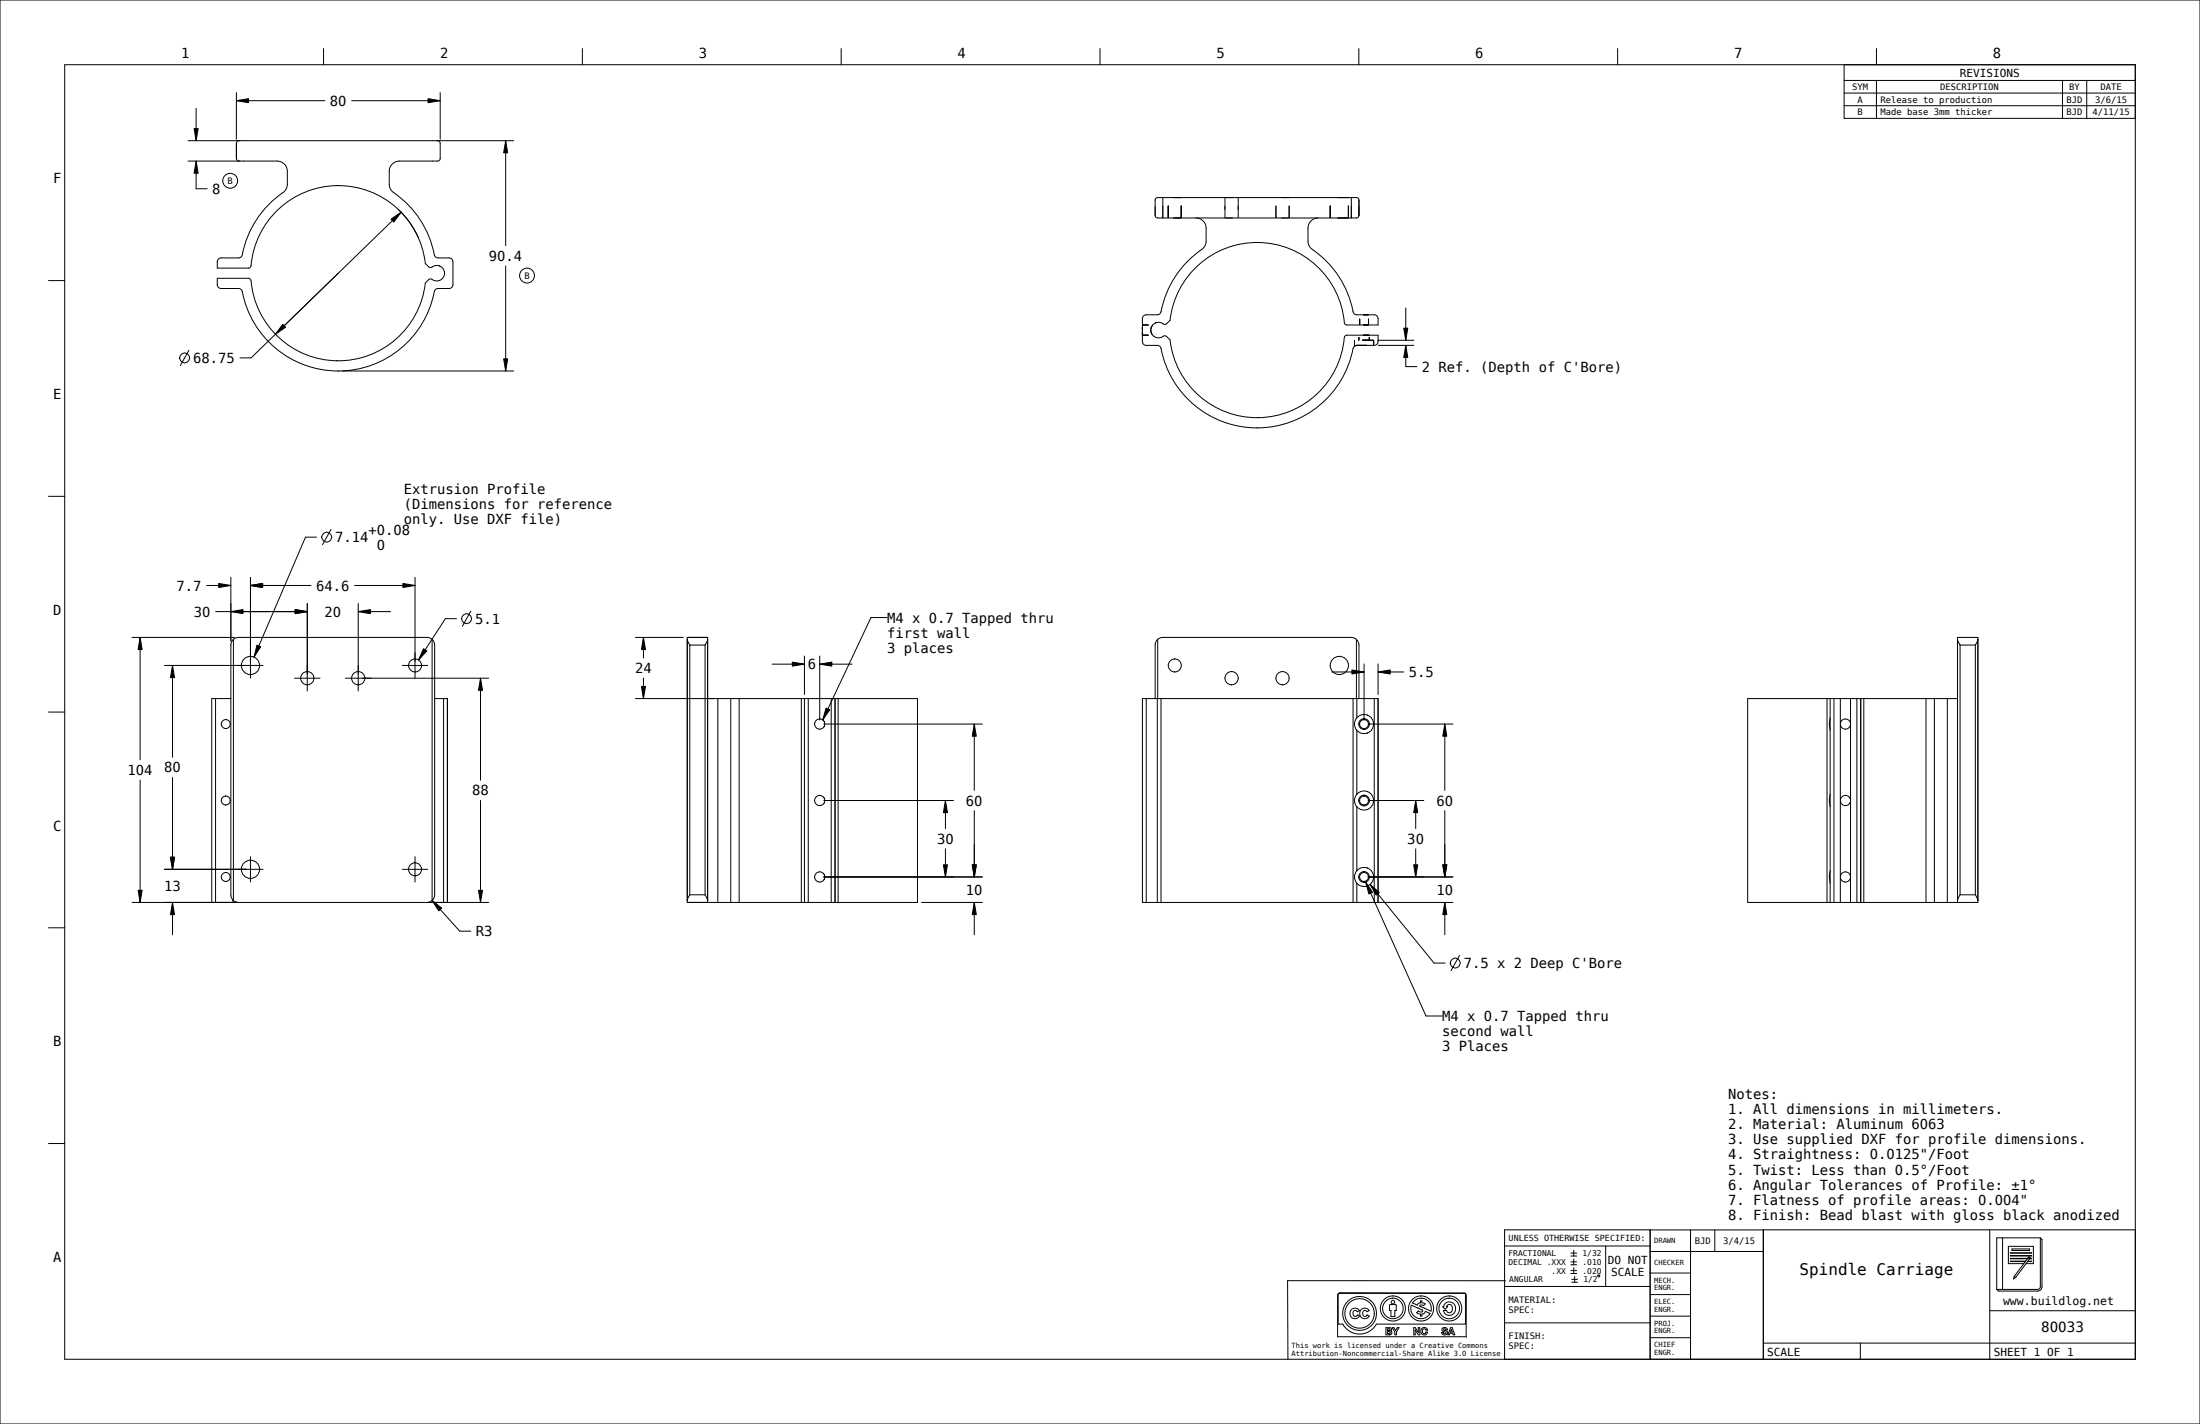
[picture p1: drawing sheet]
<svg xmlns="http://www.w3.org/2000/svg" width="864mm" height="559mm" viewBox="0 0 864 559" stroke-linecap="round" stroke-linejoin="round" font-family="sans-serif">
<g fill="none" stroke="#000" stroke-width=".39">
<path d="M0 0h863.6v558.8h-863.6zM127 19v6.4M228.6 19v6.4M330.2 19v6.4M431.8 19v6.4M533.4 19v6.4M635 19v6.4M736.6 19v6.4M25.4 25.4h812.8v508h-812.8zM92.8 39.5l4.8-.8v1.6zM92.8 36.3v18.3M92.8 39.5h34.7"/>
<path d="M138.1 39.5h34.7M168 38.7l4.8 .8-4.8 .8zM172.8 36.3v18.3M723.9 25.4v21h114.3M723.9 31.6h114.3M723.9 36.5h114.3M736.6 31.6v14.8M809.6 31.6v14.8M819.1 31.6v14.8M73.8 55.2h127.9M76.2 50.4h1.6l-.8 4.8zM77 42.5v12.7"/>
<path d="M93.8 55.2l-.7 .3-.3 .7v6l.3 .7 .7 .3M171.8 55.2l.7 .3 .3 .7v6l-.6 .9-15.4 .1a4 4 0 0 0-4 4v5.6l.9 2a39.8 39.8 0 0 1 16.9 25.6l.9 .8 5.3 .1 .7 .5 .3 .9v9l-.3 .9-.7 .5-4.8 .1-1.1 .5a47.2 47.2 0 0 1-6.7 15.6 38.4 38.4 0 0 1-39.7 15.4 38.4 38.4 0 0 1-29.5-30.7l-.6-.6-.8-.2-7.3-.1-.9-.9-.1-3h12.2l.9 .6a34.4 34.4 0 0 0 33.7 31.8 34.4 34.4 0 0 0 34.9-30.5l1.9-1.7a4 4 0 0 0 4.4 .2 3.1 3.1 0 0 0 .4-4.4 3.1 3.1 0 0 0-4.4-.2l-.7-.1-1.6-1.5a34.4 34.4 0 0 0-34.9-30.6 34.4 34.4 0 0 0-33.7 31.9l-.9 .5h-12.2l.1-3 .9-.9 7.3-.1 .8-.2 .6-.6a39.8 39.8 0 0 1 16.9-25.6l.9-2v-5.6a4 4 0 0 0-4-4h-35M198.5 55.2l.8 4.8h-1.6zM198.5 55.2v41.2M723.9 41.5h114.3M77 63.2l.8 4.8h-1.6zM77 63.2v10.9h4.4M453.7 77.8l.8-.3h78l.7 .3 .3 .7v6l-.3 .7-.7 .3h-78l-.8-.3-.2-.7v-6zM456.5 77.5v8M480.9 77.5v8M486.1 77.5v8M530.5 77.5v8"/>
<path d="M153.5 86l4-2.7-2.9 3.9zM156.3 82.2a34.4 34.4 0 0 1 7.9 11.1M157.5 83.3l-58.9 57.1h-4.4M458.6 80.7v4.8M463.7 80.7v4.8M469.5 85.5a4 4 0 0 1 4 4l-.1 5.7-.9 2a39.8 39.8 0 0 0-16.9 25.5l-.9 .8-5.2 .1-.8 .5-.2 .9v9l.2 .9 .8 .6h4.8l1.1 .5a47.2 47.2 0 0 0 6.7 15.6 38.4 38.4 0 0 0 39.7 15.4 38.4 38.4 0 0 0 29.5-30.6l.5-.6 .8-.3M500.9 80.7v4.8M506.1 80.7v4.8M517.5 85.5a4 4 0 0 0-4 4v5.7l.9 2a39.8 39.8 0 0 1 16.9 25.5l.5 .6 .8 .2 7.3 .1 1 1 .1 2.9h-12.3l-.9-.5a34.4 34.4 0 0 0-33.7-31.8 34.4 34.4 0 0 0-34.8 30.5l-2 1.6a4.1 4.1 0 0 0-4.2-.3 3.1 3.1 0 0 0-.7 4.5 3.1 3.1 0 0 0 4.6 .3h.7l1.6 1.6a34.4 34.4 0 0 0 34.8 30.5 34.4 34.4 0 0 0 33.7-31.8l.9-.6h12.3l-.1 3-1 1h-7.3M522.2 80.7v4.8M529.3 80.7v4.8M19 110.1h6.4"/>
<path d="M198.5 104.4v41.2M74.1 137.5l-3.3 5.9M111 127.3l1.1 1.1-4 2.8zM448.5 127.5h2.4M448.5 131.5h2.4M451.7 129.5v.1M451.7 129.6h.1M451.7 129.6v.1M451.7 129.7h.1M451.8 129.8h.1M451.8 129.8v.3M451.8 130.1h.1"/>
<path d="M451.9 130.3h.1M451.9 130.4h.1M451.9 130.4v.1M451.9 130.5h.1M452 130.6v.1M452 130.7h.1M452 130.8h.1M452.1 130.9h.1M452.1 130.9v.1M452.1 131h.1M452.2 131.1h.1M452.2 127.9l-.4 1"/>
<path d="M452.2 131.2l.1 .1M452.3 131.3h.1M452.3 131.3l.1 .1M452.5 127.5l-.2 .3M531.7 133.5l.1 2.3M531.8 135.8h.1M531.9 135.7h.1M532 135.7h-.1M532 135.7h.1M532.1 135.6l-.1 .1M532.1 135.6h.1M532.2 135.6h-.1"/>
<path d="M532.2 135.6h.1M532.3 135.6h.1M532.4 135.5h.1M532.5 135.5h-.1M532.5 135.5h.1M532.6 135.5h.1M533.4 132.3v1.2M533.7 125.1v2.4M534.7 133.5h4.5v2M537.2 125.1v2.4M537.6 132.3v1.2M540.8 133.5h14.2"/>
<path d="M541 135.5h14M551 128.8h1.6l-.8 4.7zM551.8 135.5l.8 4.8h-1.6zM551.8 120.8v12.7M551.8 135.5v8.4h4.4M134.4 145.6h67.3M197.7 140.8h1.6l-.8 4.8zM19 194.8h6.4M124.3 210.8h-4.4l-20.2 47.1M129.9 207.8l-3.3 6M81.1 229.8h9.5M85.9 229l4.7 .8-4.7 .7z"/>
<path d="M90.6 226.6v24.9M98.3 229.8l4.8-.8v1.5zM98.3 226.6v39.6M98.3 229.8h23.8M115.9 239.2l4.7 .8-4.7 .8zM120.6 236.8v34.5M139.2 229.8h23.7M140.6 236.8v34.5M158.2 229l4.7 .8-4.7 .7zM162.9 226.6v39.6M184.8 239.8l-3.3 6M51.8 250.1h40.2"/>
<path d="M55 250.1l.8 4.8h-1.6zM55 250.1v48.1M84.7 240h35.9M90.6 240l4.8-.8v1.6zM91.6 250.9l2-.8h74l2 .8M91.6 250.9l-.6 .8-.4 1.4v98l.4 1.5 .6 .8M91.6 250.9v102.5M100.9 253.2l1.4 .6-2.6 4.1zM140.6 240l4.8-.8v1.6zM140.6 240h12.7M166.2 254.6l1.4 .8-3.3 3.6zM169.6 250.9l.6 .8 .4 1.4v98l-.4 1.5-.6 .8"/>
<path d="M169.6 250.9v102.5M179.2 242.8h-4.4l-10.5 16.2M249.4 250.1h18.8M252.6 250.1l.8 4.8h-1.6zM252.6 250.1v8.1M269.8 250.9l1 2.2M270.8 253.1v98M270.8 253.1h6M276.8 253.1v98M277.8 250.9l-1 2.2M311 259.8l4.8 .8-4.8 .8zM315.8 257.4v15.1"/>
<path d="M321.8 257.4v25.1M454.5 250.9l-.7 .8-.3 1.4v21M454.5 250.9l2-.8h74l2 .8M454.5 250.9v23.2M532.5 250.9l.8 1.2 .2 1v21M532.5 250.9v23.2M768.4 250.9l1 2.2M769.4 253.1h6M769.4 253.1v98M775.4 253.1v98M776.4 250.9l-1 2.2M19 279.4h6.4"/>
<path d="M64.5 261.1h38.9M67.7 261.1l.8 4.8h-1.6zM67.7 261.1v36.1M84.6 274.1v80M90.6 274.1h-7.5v80M115.5 266.1h10.3M157.8 261.1h10.2M170.6 274.1h5v80M174.1 274.1v80M188.6 266.1l.8 4.8h-1.6zM188.6 266.1v40.1M191.8 266.1h-56.3"/>
<path d="M249.4 274.1h110.8v80h-90.4v-104h8v104M251.8 269.4h1.6l-.8 4.7zM252.6 266.1v8M281.8 274.1v80M286.9 274.1v80M290.2 274.1v80M303.1 260.6h12.7M314.6 274.1v80M315.8 274.1v80M317.3 274.1v80M321.8 260.6l4.7-.8v1.6zM321.8 260.6h12.7"/>
<path d="M326.3 274.1v80M327.8 274.1v80M329 274.1v80M450 274.1v80M454.3 274.1v80M455.8 274.1v80M522.8 263.7h12.7M530.7 262.9l4.8 .8-4.8 .8zM531.1 274.1v80M532.6 274.1v7.6M535.5 260.5v22M539.5 274.1v80"/>
<path d="M541 263.7l4.7-.8v1.6zM541 260.5v12M541 263.7h10.1M717.2 274.1v80M718.4 274.1v80M719.9 274.1v80M722.4 274.1v80M726.4 274.1v80M728.9 274.1v80M730.4 274.1v80M731.6 274.1v80M756 274.1v80"/>
<path d="M759.3 274.1v80M764.4 274.1v80M768.4 274.1h-82.4v80h90.4v-104h-8v104M323.4 284.1h62.2M382.5 284.1l.7 4.8h-1.5zM382.5 284.1v26.1M532.6 281.7a3.7 3.7 0 0 0 0 4.9M532.6 281.7a3.7 3.7 0 0 1 5.4-.3 3.7 3.7 0 0 1 0 5.4 3.7 3.7 0 0 1-5.4-.2M532.6 286.6v25.1M537 284.1h33.3M567.1 284.1l.8 4.8h-1.5zM567.1 284.1v26.1"/>
<path d="M718.4 281.7l-.3 2.4 .3 2.5M726.4 283.9a2 2 0 0 0-2-1.8 2 2 0 0 0-2 1.8M726.4 284.4a2 2 0 0 1-2 1.7 2 2 0 0 1-2-1.7M55 306.1v48M67.7 305.1v36M188.6 314.1v40M323.4 314.1h50.9M371.1 314.1l.8 4.8h-1.6zM371.1 314.1v11.1M382.5 318.1v26M532.6 311.7a3.7 3.7 0 0 0 0 4.9M532.6 311.7a3.7 3.7 0 0 1 5.4-.3 3.7 3.7 0 0 1 0 5.4 3.7 3.7 0 0 1-5.4-.2"/>
<path d="M532.6 316.6v25.1M537 314.1h21.9M555.7 314.1l.8 4.8h-1.6zM555.7 314.1v11.1M567.1 318.1v26M718.4 311.7l-.3 2.4 .3 2.5M726.4 313.9a2 2 0 0 0-2-1.8 2 2 0 0 0-2 1.8M726.4 314.4a2 2 0 0 1-2 1.7 2 2 0 0 1-2-1.7M66.9 336.4h1.6l-.8 4.7zM98.3 336v10.2M162.9 336v10.2M370.3 339.4h1.6l-.8 4.7z"/>
<path d="M371.1 333.1v11M381.7 339.4h1.5l-.7 4.7zM554.9 339.4h1.6l-.8 4.7zM555.7 333.1v11M566.4 339.4h1.5l-.8 4.7zM51.8 354.1h41.5M54.2 349.4h1.6l-.8 4.7zM64.5 341.1h38.9M67.7 354.1l.8 4.8h-1.6zM67.7 354.1v12.7M91.5 353.2v.9M91.6 353.4l2 .7h74l2-.7"/>
<path d="M92.9 354.1h.1M157.8 341.1h10.2M168 354.1h23.8M168.3 354.1h.1M169.6 353.4l3.8 3-1.2 1zM169.6 353.4l10.9 12h4.3M169.8 353.2v.9M187.8 349.4h1.6l-.8 4.7zM270.8 351.1l-1 2.3M270.8 351.1h6M276.8 351.1l1 2.3M323.4 344.1h62.2"/>
<path d="M361.7 354.1h23.9M382.5 354.1l.7 4.8h-1.5zM382.5 354.1v12.7M532.6 341.7a3.7 3.7 0 0 0 0 4.9M532.6 341.7a3.7 3.7 0 0 1 5.4-.3 3.7 3.7 0 0 1 0 5.4 3.7 3.7 0 0 1-5.4-.2M532.6 346.6v7.5M537 344.1h33.3M537.8 347l3.6 3.2-1.2 1zM537.8 347l25.1 30.9h4.4M541 354.1v-80h-92.5v80h121.8M567.1 354.1l.8 4.8h-1.5zM567.1 354.1v12.7"/>
<path d="M718.4 341.7l-.3 2.4 .3 2.5M726.4 343.9a2 2 0 0 0-2-1.8 2 2 0 0 0-2 1.8M726.4 344.4a2 2 0 0 1-2 1.7 2 2 0 0 1-2-1.7M769.4 351.1l-1 2.3M769.4 351.1h6M775.4 351.1l1 2.3M19 364.1h6.4M572.9 375l-3.3 5.9M19 448.7h6.4M590.6 489h57.2M630.3 489v15.8M647.7 499.6h15.9"/>
<path d="M647.7 491.1h44.5M647.7 482.6v50.8M647.8 482.6v50.8M663.6 482.6v50.8M673.1 482.6v8.5M692.2 482.6v50.8M781.1 482.6v50.8M786.1 485.7v20.3M789.2 491.6l8.3 .2zM789.2 492.7l8.3 .2zM789.8 490.1h6.9v.6h-6.9zM794.4 495.9h-6v-6.8h9.8v6.8h-2.9"/>
<path d="M795.1 494.9h-5.9l5.8 .2M796 493.8h-6.8l6.6 .2M796 494.9l1.5 .2h-1.6M796.1 493.6l.6 .4h.8l-.7-.2M800.9 485.7l-.2 19.9-.8 .4h-16.1M800.9 485.7l.7 .7v18.5l-.5 1.2-1.2 .5h-15.4l-.7-.6M800.9 485.7h-17.1v20.3M838.2 482.6h-247.6v50.8M525.4 507.6l.9-.3 48.8 .2 .4 .4 .1 .8-.1 15.9h-50.4v-16.1zM525.4 507.7l49.4-.1 .5 .5v11.5h-35l-1.5 1.9-2.1 1.4-2.5 .6-2.3-.2-2.7-1.3-2.1-2.4h-1.8zM530.5 513.9l1.5-.6 1.4 .7 .2 .3-.9 .5-.4-.5h-.7l-.5 .9 .1 .8 .4 .5h.7l.5-.5 .8 .4-.4 .6-1.5 .4-1.3-.6-.5-1.5zM534.3 513.9l1.4-.6 1.5 .7 .2 .3-.8 .5-.5-.5h-.7l-.5 1 .1 .8 .4 .4h.8l.4-.5 .9 .4-.5 .6-1.5 .4-1.3-.6-.4-1.5z"/>
<path d="M545.4 512.2v.1M547.8 511.9h-2.1l-.3 .3M547.8 511.9h.1M547.8 511.9l.3 .3v2.1h-.6v2.3h-1.5v-2.3h-.6v-2M554.5 511.3l1.8 .8 .5-.6 .8-.3v-.7h.6v.7l1.2 .5-.6 .7-1.1-.3-.3 .5M554.5 511.2v.1M554.5 511.2l1-1 1.2-.6 1.5-.1 1.4 .3 1.1 .8 .8 1.1 .3 1.4-.1 1.4-4.3-1.9M556.1 515.1l.1 .1M556.5 513.3l-2.5-1.1-.2 1.2a4 4 0 0 0 3 3.9 4 4 0 0 0 4.6-1.9l-1.9-.8-.5 .8-.8 .3v.8h-.6v-.8l-1.4-.5M556.5 513.3h.1M556.6 513.3l1.8 .8 .1 .4-.7 .4-1-.5-.7 .7M557.4 512.6h.1"/>
<path d="M567.3 511.5l.8-.5 1-.1 1 .3 .8 .6 .4 .9 .1 1.2-.4 1.1-.7 .7-1.9 .4-1.4-.8-.3-1.1h1.2l.3 .7 .9 .2 .7-.4 .3-.9-.2-1.4-.9-.5-.9 .3-.2 .6h.4l-1 .9-1-.9h.4zM590.6 519.1h57.2M590.6 504.8h57.2M591 502.6h-85.6l.2 30.9M647.7 516.5h15.9M647.7 508h15.9M781.1 514.4h57.1M790.7 500.9l5.7-7.6 .5 .3-5.7 7.7M790.7 500.9l.5 .4M790.7 500.9l-.3 1 .8-.6M544 521l2.1 .3 .1 .6-.3 .4 .5 .5-.3 .8-2.1 .2zM544.6 521.5h.9l.1 .5-1 .1z"/>
<path d="M544.6 522.6h1l.1 .5-1.1 .2zM545.3 522.6h.1M545.4 523.8h.1M546.5 521h.7l.6 1.1 .7-1.1h.7l-1.1 1.7v1.1h-.6v-1.1zM555 521h.6l1.1 1.9v-1.9h.6v2.8h-.6l-1.2-1.9v1.9h-.5zM555.5 521.9h.1M559.7 521.8l-.9-.3-.4 1 .6 .8h.5l.3-.5M559.7 521.8h.1M559.7 521.8l.6 .1-.5-.8-1.2-.1-.7 .6-.1 1 .4 .9 .9 .4 1.1-.6 .2-.6h-.6M559.8 522.7v.1M565.9 522.9h.1M566.2 521.2l1-.3 .8 .4 .2 .5h-.6l-.5-.4-.5 .3 1.6 .9v.6l-.3 .5-1 .2-.8-.5-.2-.5h.6l.5 .5 .7-.3-1.6-.9z"/>
<path d="M569.4 521h.6l1.1 2.8h-.7l-.2-.6h-1l-.2 .6h-.7zM569.7 521.7l.4 1h-.8zM569.7 521.7h.1M575.7 524.7h.1M647.7 524.9h15.9M692.2 527.1h146M730.3 527.1v6.3"/>
<circle cx="72.4" cy="140.4" r="1.95"/>
<circle cx="128.2" cy="210.8" r="1.95"/>
<circle cx="183.1" cy="242.8" r="1.95"/>
<circle cx="98.3" cy="261.1" r="3.6"/>
<circle cx="120.6" cy="266.1" r="2.6"/>
<circle cx="140.6" cy="266.1" r="2.6"/>
<circle cx="162.9" cy="261.1" r="2.55"/>
<circle cx="461.2" cy="261.1" r="2.55"/>
<circle cx="483.5" cy="266.1" r="2.6"/>
<circle cx="503.5" cy="266.1" r="2.6"/>
<circle cx="525.8" cy="261.1" r="3.6"/>
<circle cx="88.6" cy="284.1" r="1.75"/>
<circle cx="321.8" cy="284.1" r="2"/>
<circle cx="535.5" cy="284.1" r="1.75"/>
<circle cx="535.5" cy="284.1" r="2.1"/>
<circle cx="88.6" cy="314.1" r="1.75"/>
<circle cx="321.8" cy="314.1" r="2"/>
<circle cx="535.5" cy="314.1" r="1.75"/>
<circle cx="535.5" cy="314.1" r="2.1"/>
<circle cx="88.6" cy="344.1" r="1.75"/>
<circle cx="98.3" cy="341.1" r="3.6"/>
<circle cx="162.9" cy="341.1" r="2.55"/>
<circle cx="321.8" cy="344.1" r="2"/>
<circle cx="535.5" cy="344.1" r="1.75"/>
<circle cx="535.5" cy="344.1" r="2.1"/>
<circle cx="571.2" cy="377.9" r="1.95"/>
<circle cx="533.7" cy="515.4" r="5.8"/>
<circle cx="533.7" cy="515.4" r="6.6"/>
<circle cx="546.8" cy="511" r=".69"/>
<circle cx="546.8" cy="513.5" r="4.9"/>
<circle cx="546.8" cy="513.5" r="4"/>
<circle cx="557.8" cy="513.5" r="4.9"/>
<circle cx="568.9" cy="513.5" r="4"/>
<circle cx="568.9" cy="513.5" r="4.9"/>
</g>
<g fill="#000">
<path d="M92.8 39.5l4.8-.8v1.6zM168 38.7l4.8 .8-4.8 .8zM76.2 50.4h1.6l-.8 4.8zM198.5 55.2l.8 4.8h-1.6zM77 63.2l.8 4.8h-1.6zM153.5 86l4-2.7-2.9 3.9zM111 127.3l1.1 1.1-4 2.8zM551.8 135.5l.8 4.8h-1.6zM551 128.8h1.6l-.8 4.7zM197.7 140.8h1.6l-.8 4.8zM85.9 229l4.7 .8-4.7 .7zM98.3 229.8l4.8-.8v1.5z"/>
<path d="M158.2 229l4.7 .8-4.7 .7zM55 250.1l.8 4.8h-1.6zM90.6 240l4.8-.8v1.6zM100.9 253.2l1.4 .6-2.6 4.1zM115.9 239.2l4.7 .8-4.7 .8zM140.6 240l4.8-.8v1.6zM166.2 254.6l1.4 .8-3.3 3.6zM252.6 250.1l.8 4.8h-1.6zM67.7 261.1l.8 4.8h-1.6zM188.6 266.1l.8 4.8h-1.6zM251.8 269.4h1.6l-.8 4.7zM311 259.8l4.8 .8-4.8 .8z"/>
<path d="M321.8 260.6l4.7-.8v1.6zM530.7 262.9l4.8 .8-4.8 .8zM541 263.7l4.7-.8v1.6zM382.5 284.1l.7 4.8h-1.5zM567.1 284.1l.8 4.8h-1.5zM371.1 314.1l.8 4.8h-1.6zM555.7 314.1l.8 4.8h-1.6zM54.2 349.4h1.6l-.8 4.7zM66.9 336.4h1.6l-.8 4.7zM67.7 354.1l.8 4.8h-1.6zM169.6 353.4l3.8 3-1.2 1zM187.8 349.4h1.6l-.8 4.7z"/>
<path d="M370.3 339.4h1.6l-.8 4.7zM382.5 354.1l.7 4.8h-1.5zM381.7 339.4h1.5l-.7 4.7zM537.8 347l3.6 3.2-1.2 1zM554.9 339.4h1.6l-.8 4.7zM566.4 339.4h1.5l-.8 4.7zM567.1 354.1l.8 4.8h-1.5z"/>
</g>
<!-- layer: BALLOONS -->
<g fill="none" stroke="#000" stroke-width=".39">
<path d="M348.2 242.3h-6.3l-18.9 40.2M324.3 277.9l1.4 .6-2.7 4zM536.1 346.1l2.7 4-1.5 .7zM536.1 346.1l23.7 52.6h6.3M616.6 498.6h2.3M616.6 499.7h2.3M616.6 495.2h2.3M616.6 496.3h2.3M616.6 491.7h2.3M616.6 492.9h2.3M617.8 490.6v2.3M617.8 494v2.3"/>
<path d="M617.8 497.5v2.2M617 502h2.3M617 503.2h2.3M618.1 500.9v2.3M627.2 500.5l.6-.2 .2 .6-.6 .2z"/>
<circle cx="90.4" cy="70.9" r="2.92"/>
<circle cx="206.9" cy="108.1" r="2.92"/>
</g>
<path d="M324.3 277.9l1.4 .6-2.7 4zM536.1 346.1l2.7 4-1.5 .7z" fill="#000"/>
<text font-size="6.3" x="706.4" y="500.3">Spindle Carriage</text>
<text font-size="5.6" x="801.3" y="522.7">80033</text>
<g font-size="5.4">
<text x="71.1" y="22.7">1</text>
<text x="172.7" y="22.7">2</text>
<text x="274.3" y="22.7">3</text>
<text x="375.9" y="22.7">4</text>
<text x="477.5" y="22.7">5</text>
<text x="579.1" y="22.7">6</text>
<text x="680.7" y="22.7">7</text>
<text x="782.3" y="22.7">8</text>
<text x="129.5" y="41.5">80</text>
<text x="20.9" y="72">F</text>
<text x="83.3" y="76.1">8</text>
<text x="191.9" y="102.4">90.4</text>
<text x="75.8" y="142.4">68.75</text>
<text x="558.2" y="145.9">2 Ref. (Depth of C'Bore)</text>
<text x="20.9" y="156.6">E</text>
<text x="158.5" y="193.8">Extrusion Profile</text>
<text x="158.5" y="199.7">(Dimensions for reference</text>
<text x="144.7" y="209.8">+0.08</text>
<text x="158.5" y="205.7">only. Use DXF file)</text>
<text x="131.6" y="212.8">7.14</text>
<text x="148" y="215.7">0</text>
<text x="69.3" y="231.7">7.7</text>
<text x="124.1" y="231.7">64.6</text>
<text x="20.9" y="241.3">D</text>
<text x="76.1" y="242">30</text>
<text x="127.3" y="242">20</text>
<text x="186.5" y="244.8">5.1</text>
<text x="348.2" y="244.3">M4 x 0.7 Tapped thru</text>
<text x="348.2" y="250.3">first wall</text>
<text x="348.2" y="256.2">3 places</text>
<text x="317.1" y="262.6">6</text>
<text x="249.3" y="264.1">24</text>
<text x="553.1" y="265.7">5.5</text>
<text x="50.1" y="304.1">104</text>
<text x="64.4" y="303.1">80</text>
<text x="185.3" y="312.1">88</text>
<text x="379.2" y="316.1">60</text>
<text x="563.9" y="316.1">60</text>
<text x="20.9" y="325.9">C</text>
<text x="367.8" y="331.1">30</text>
<text x="552.4" y="331.1">30</text>
<text x="64.4" y="349.6">13</text>
<text x="379.2" y="351.1">10</text>
<text x="563.9" y="351.1">10</text>
<text x="186.8" y="367.4">R3</text>
<text x="574.6" y="379.9">7.5 x 2 Deep C'Bore</text>
<text x="566.1" y="400.7">M4 x 0.7 Tapped thru</text>
<text x="566.1" y="406.6">second wall</text>
<text x="20.9" y="410.6">B</text>
<text x="566.1" y="412.6">3 Places</text>
<text x="678.3" y="431.2">Notes:</text>
<text x="678.3" y="437.1">1. All dimensions in millimeters.</text>
<text x="678.3" y="443.1">2. Material: Aluminum 6063</text>
<text x="678.3" y="449">3. Use supplied DXF for profile dimensions.</text>
<text x="678.3" y="455">4. Straightness: 0.0125&quot;/Foot</text>
<text x="678.3" y="460.9">5. Twist: Less than 0.5°/Foot</text>
<text x="678.3" y="466.9">6. Angular Tolerances of Profile: ±1°</text>
<text x="678.3" y="472.9">7. Flatness of profile areas: 0.004&quot;</text>
<text x="678.3" y="478.8">8. Finish: Bead blast with gloss black anodized</text>
<text x="20.9" y="495.3">A</text>
</g>
<text font-size="4.5" x="786.3" y="512.2">www.buildlog.net</text>
<g font-size="4.3">
<text x="769.3" y="30.1">REVISIONS</text>
<text x="631.2" y="496.1">DO NOT</text>
<text x="632.5" y="500.9">SCALE</text>
<text x="693.7" y="532.2">SCALE</text>
<text x="782.6" y="532.2">SHEET 1 OF 1</text>
</g>
<g font-size="3.5">
<text x="727.1" y="35.3">SYM</text>
<text x="761.6" y="35.3">DESCRIPTION</text>
<text x="812.3" y="35.3">BY</text>
<text x="824.5" y="35.3">DATE</text>
<text x="729.2" y="40.3">A</text>
<text x="738.2" y="40.3">Release to production</text>
<text x="811.2" y="40.3">BJD</text>
<text x="822.4" y="40.3">3/6/15</text>
<text x="729.2" y="45.2">B</text>
<text x="738.2" y="45.2">Made base 3mm thicker</text>
<text x="811.2" y="45.2">BJD</text>
<text x="821.3" y="45.2">4/11/15</text>
<text x="89.3" y="72.2">B</text>
<text x="205.8" y="109.4">B</text>
<text x="665.2" y="488.1">BJD</text>
<text x="676.4" y="488.1">3/4/15</text>
<text x="592.2" y="511.3">MATERIAL:</text>
<text x="592.2" y="515.1">SPEC:</text>
<text x="592.2" y="525.6">FINISH:</text>
<text x="592.2" y="529.4">SPEC:</text>
</g>
<text font-size="3.3" x="592.2" y="487">UNLESS OTHERWISE SPECIFIED:</text>
<g font-size="3.1">
<text x="592.1" y="496.3">DECIMAL .XXX</text>
<text x="592.1" y="492.9">FRACTIONAL</text>
<text x="621.2" y="496.3">.010</text>
<text x="621.2" y="492.9">1/32</text>
<text x="592.5" y="503.2">ANGULAR</text>
<text x="609.1" y="499.7">.XX</text>
<text x="621.2" y="499.7">.020</text>
<text x="621.5" y="503.2">1/2</text>
</g>
<g font-size="2.8">
<text x="649.3" y="487.9">DRAWN</text>
<text x="649.3" y="496.3">CHECKER</text>
<text x="649.3" y="503.3">MECH.</text>
<text x="649.3" y="506.3">ENGR.</text>
<text x="649.3" y="511.7">ELEC.</text>
<text x="649.3" y="514.8">ENGR.</text>
<text x="649.3" y="520.2">PROJ.</text>
<text x="649.3" y="523.2">ENGR.</text>
<text x="507" y="529">This work is licensed under a Creative Commons</text>
<text x="507" y="532">Attribution-Noncommercial-Share Alike 3.0 License</text>
<text x="649.3" y="528.7">CHIEF</text>
<text x="649.3" y="531.7">ENGR.</text>
</g>
</svg>
